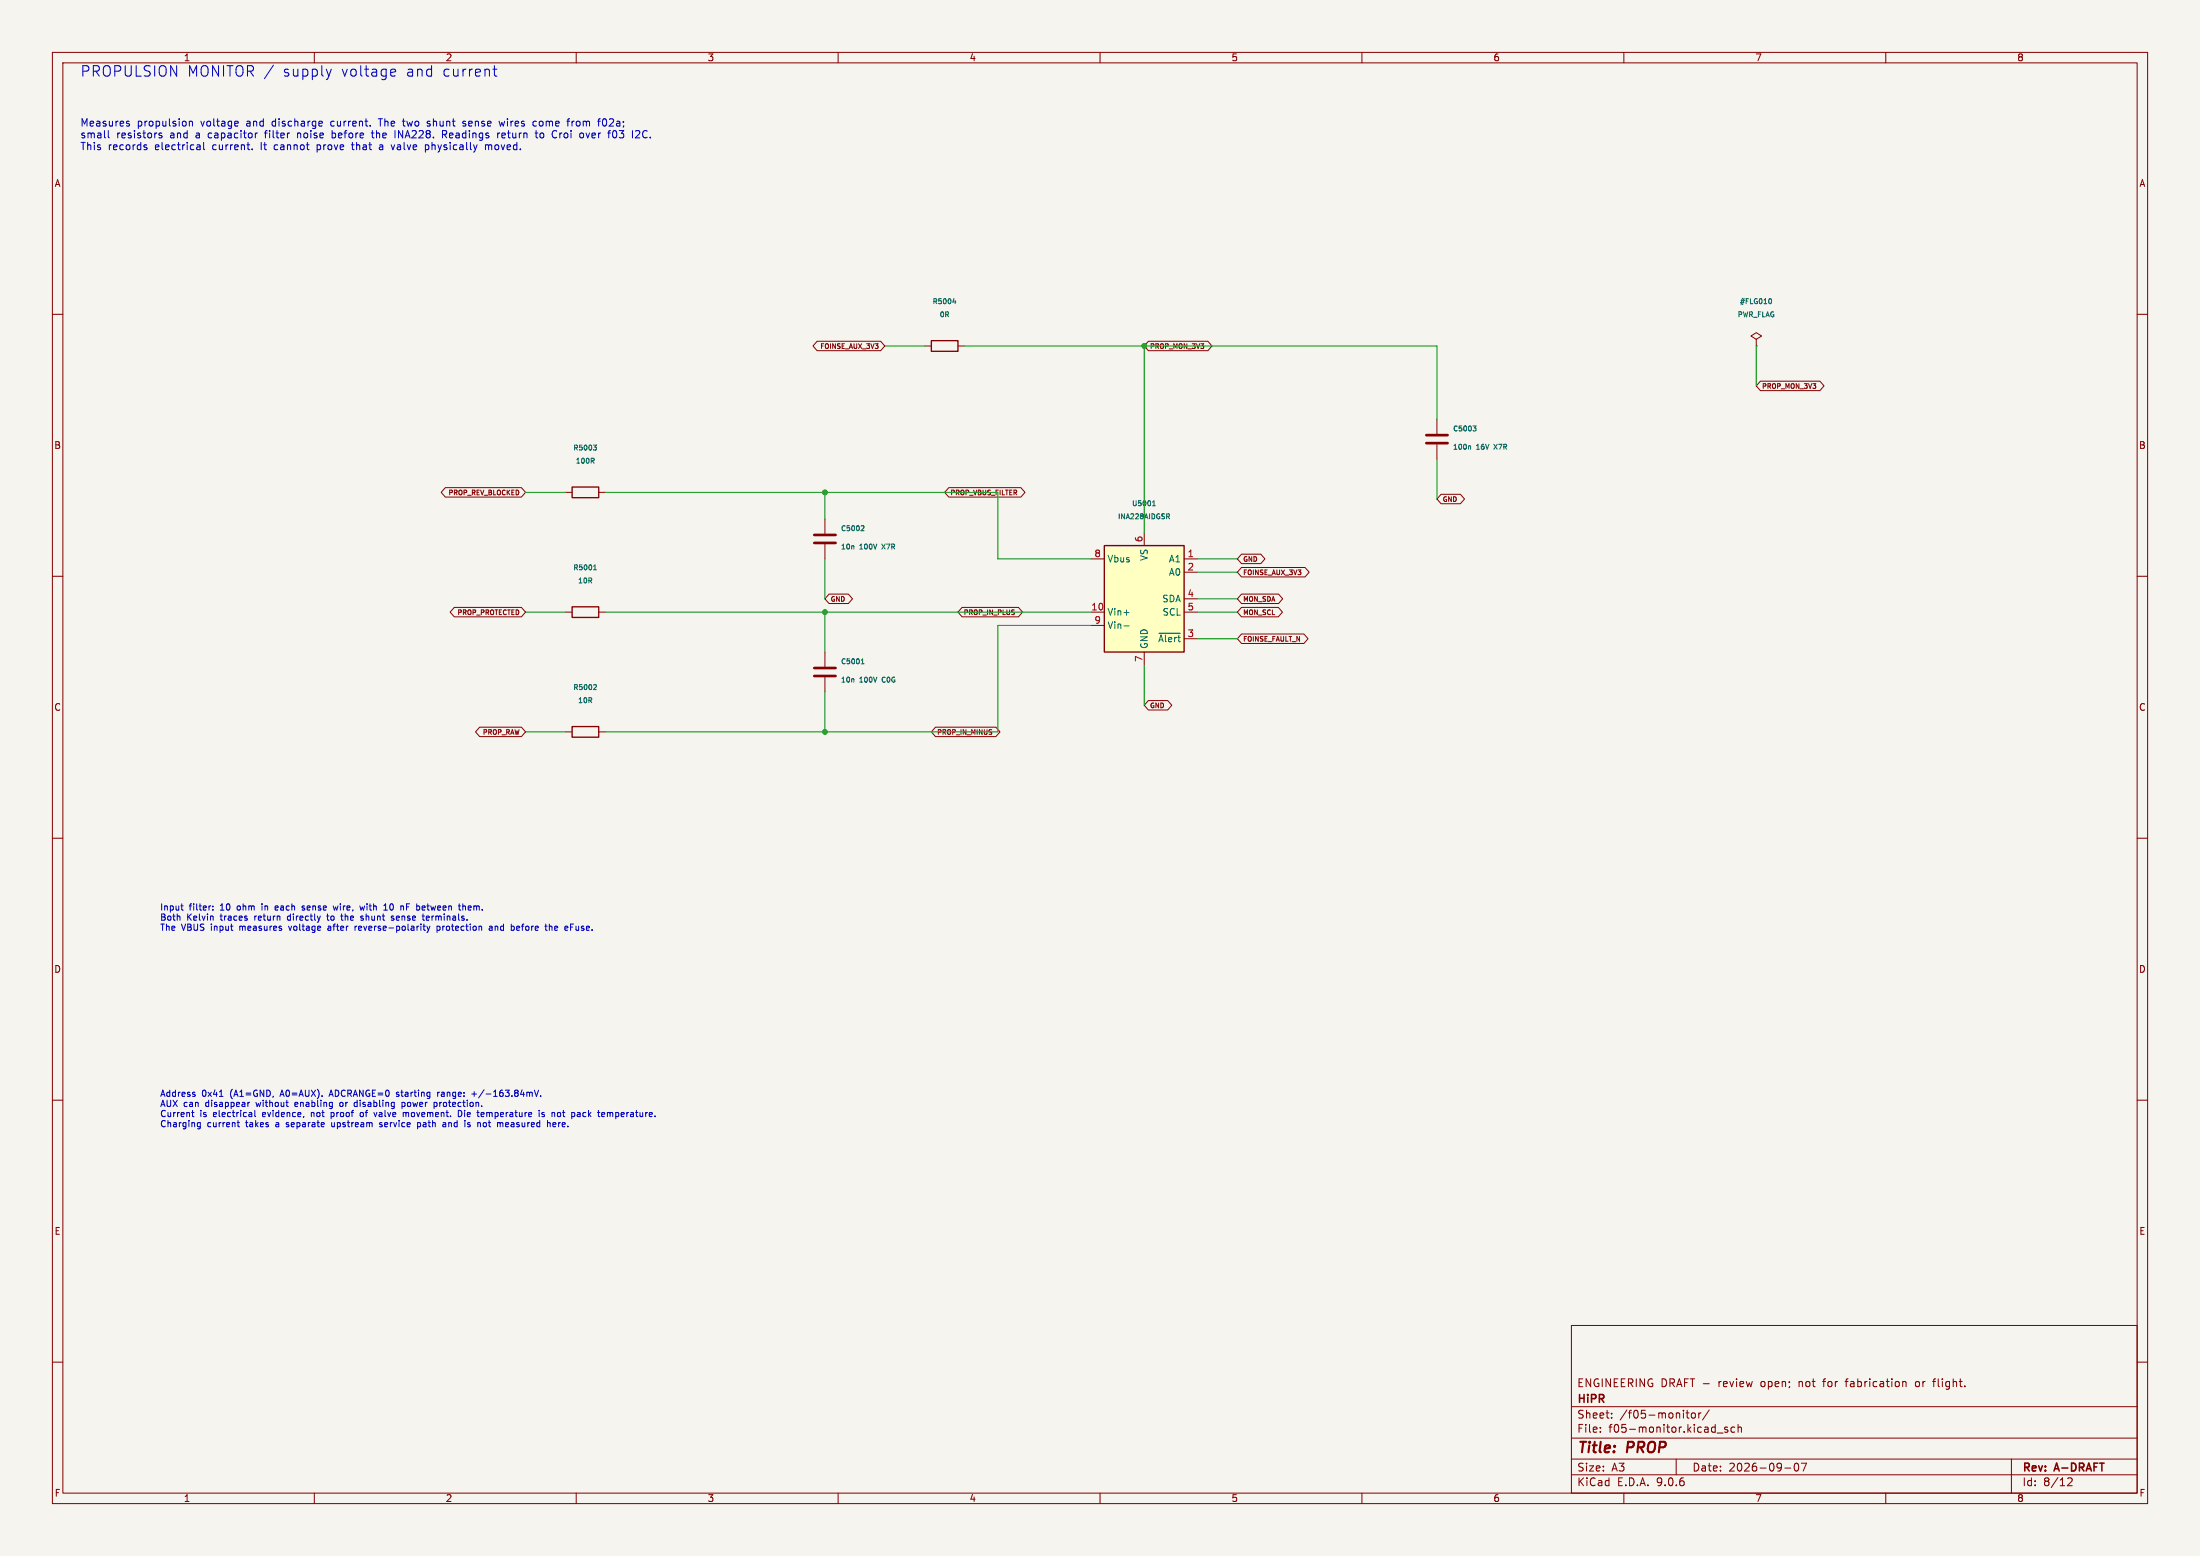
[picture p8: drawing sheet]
<svg xmlns="http://www.w3.org/2000/svg" width="420mm" height="297mm" viewBox="0 0 420 297" stroke-linecap="round" stroke-linejoin="round" font-family="sans-serif">
<path d="M0 0h420v297h-420z" fill="#f5f4ef" stroke="#f5f4ef" stroke-width=".19"/>
<g fill="none" stroke="#840000" stroke-width=".19">
<path d="M10 10h400v277h-400zM12 12h396v273h-396zM60 10v2M110 10v2M160 10v2M210 10v2M260 10v2M310 10v2M360 10v2M10 60h2M176.5 66h1.3M182.9 66h1.2"/>
<path d="M408 60h2M107.9 94h1.3M114.3 94h1.3M157.5 99.1v2.8M10 110h2M107.9 116.8h1.3M114.3 116.8h1.3M157.5 103.9v2.8M408 110h2M107.9 139.7h1.3M114.3 139.7h1.3M10 160h2"/>
<path d="M408 160h2M10 210h2M408 210h2M300 253h108v32h-108zM10 260h2M300 278.5h108M300 274.5h108M300 268.5h108M305.5 273.2v.2M305.5 272.5v.1M307.7 270.5v.2M307.7 269.8v.1"/>
<path d="M320 278.5v3M321.9 269.7h.5M322.1 269.2v1.3l.3 .2M323 269.8l.4-.1 .3 .3v.4l-.3 .3-.4-.1-.1-.2zM324.3 269.7v1M324.7 269.7l-.3 .1-.1 .2M326.3 269.1l-1.3 1.9M327.8 273.5h1.1M329.8 272.5l-.4-.1-.2 .2 .1 .2 .5 .2v.3h-.6M331.2 272.5l-.5-.1-.3 .3 .2 .6h.6M331.8 272.5l.2-.1 .4 .1v.9M331.8 271.9v1.5"/>
<path d="M342.7 279.4l.2-.1a.8 .8 0 0 1 .5 .7 .8 .8 0 0 1-.5 .8l-.2-.2-.2-.4zM343.9 279.3h1l-.7 1.5M352.2 263.7h.6M363.3 263.8h.5l.1 .9M365.9 263.7l-.2 .3v.4l.2 .3M368.9 263.7h.6M369.5 263.2l-.3 .2v1.3M384 278.5v6.5M408 260h2M60 285v2M110 285v2M160 285v2"/>
<path d="M210 285v2M260 285v2M300 281.5h108M310 285v2M340.7 280.2h1.2M360 285v2M394.7 282.2l.6-.1 .2 .1 .1 .3-.9 1.1h.9"/>
</g>
<path d="M155.4 102.1h4.1M155.4 103.6h4.1" fill="none" stroke="#840000" stroke-width=".51"/>
<path d="M181.9 57.7h.6M182.4 57.3v.7M113.1 88l.3 .4M113.3 85h.6l-.4 .3 .3 .1 .1 .3-.2 .2h-.3M113.4 87.6v.3M113.3 108.8h.6M113.4 108l.2-.2v1M164.5 100.4h.4l.1 .2-.6 .7h.6M113.5 130.7h.3l.1 .3-.6 .6h.6" fill="none" stroke="#006464" stroke-width=".19"/>
<path d="M177.8 65h5.1v2.1h-5.1zM109.2 93h5.1v2h-5.1zM109.2 115.8h5.1v2.1h-5.1zM109.2 138.7h5.1v2h-5.1z" fill="none" stroke="#840000" stroke-width=".25"/>
<path d="M210.8 104.1h15.3v20.4h-15.3z" fill="#ffffc2"/>
<path d="M210.8 104.1h15.3v20.4h-15.3z" fill="none" stroke="#840000" stroke-width=".25"/>
<g fill="none" stroke="#840000" stroke-width=".19">
<path d="M156 65.1h12.1l.8 .9-.8 .9h-12.1l-.8-.9zM219.2 65.1h11.4l.8 .9-.8 .9h-11.4l-.8-.9zM335.3 64.8l1-.7-1-.6-1 .6 1 .7v1.2M335.3 66h.1M336.1 72.8h11.3l.8 .9-.8 .9h-11.3l-.8-.9zM85 93.1h14.5l.8 .9-.8 .9h-14.5l-.8-.9zM181.1 93.1h13.8l.8 .9-.8 .9h-13.8l-.8-.9zM274.3 80v2.8M274.3 84.8v2.8M275.1 94.3h3.7l.8 1-.8 .9h-3.7l-.8-.9zM86.7 115.9h12.8l.8 .9-.8 .9h-12.8l-.8-.9zM158.3 113.4h3.7l.7 .9-.7 .9h-3.7l-.8-.9z"/>
<path d="M183.7 115.9h10.7l.8 .9-.8 .9h-10.7l-.8-.9zM208.3 106.7h2.5M208.3 116.8h2.5M208.3 119.4h2.5M218.4 101.6v2.5M226.1 106.7h2.5M226.1 116.8h2.5M226.1 109.2h2.5M226.1 114.3h2.5M237 115.9h7l.8 .9-.8 .9h-7l-.8-.9zM237 113.4h7.1l.8 .9-.8 .9h-7.1l-.8-.9zM237 105.8h3.7l.8 .9-.8 .9h-3.7l-.8-.9z"/>
<path d="M237 108.3h12.1l.8 .9-.8 .9h-12.1l-.8-.9zM91.6 138.8h7.9l.8 .9-.8 .9h-7.9l-.8-.9zM157.5 124.5v2.8M157.5 129.3v2.8M178.6 138.8h11.5l.8 .9-.8 .9h-11.5l-.8-.9zM218.4 124.5v2.5M219.2 133.7h3.7l.8 .9-.8 .9h-3.7l-.8-.9zM226.1 121.9h2.5M237 121h11.9l.8 .9-.8 .9h-11.9l-.8-.9z"/>
</g>
<path d="M338 57a.59 .59 0 0 1 0 1M220 96.5h.6M220 95.9l.3-.3v.9M222.9 98.6l.4 .4M223.2 98.1v.4M280.5 85.1l.3 .2v.5M281.2 81.3h.6l-.3 .4 .2 .1 .1 .3-.2 .2h-.3M214.6 116.9h.9M214.6 119.5h.9M164.4 126.7h.6M164.5 126l.2-.2v.9M221.2 120.9h4.1" fill="none" stroke="#006464" stroke-width=".19"/>
<path d="M272.3 83.1h4.1M272.3 84.6h4.1M155.4 127.5h4.1M155.4 129h4.1" fill="none" stroke="#840000" stroke-width=".51"/>
<g fill="none" stroke="#009600" stroke-width=".19">
<path d="M168.9 66h7.6M184.1 66h90.2v14M218.4 66v35.6M335.3 66v7.7M100.3 94h7.6M115.6 94h74.9v12.7h17.8M157.5 94v5.1M274.3 87.6v7.7M100.3 116.8h7.6M115.6 116.8h92.7M157.5 106.7v7.6M157.5 116.8v7.7"/>
<path d="M208.3 119.4h-17.8v20.3h-74.9M228.6 114.3h7.6M228.6 106.7h7.6M228.6 116.8h7.6M228.6 109.2h7.6M100.3 139.7h7.6M157.5 132.1v7.6M218.4 127v7.6M228.6 121.9h7.6"/>
</g>
<g fill="none" stroke="#0000c2" stroke-width=".19">
<path d="M52.2 12.4l-1.7 2.6M63.2 13.2l-.4 1.3M74.9 13.2l.5 .1 .1 .4-.9 .2M75.4 14.4l-.5 .1M94.1 13.2h.8M94.4 12.5v1.8l.1 .1 .4 .1M20.7 24.9v1.2l.2 .2M24.3 23.6l.4 .1v.2l-.2 .2h-.2M24.3 23.1l.4 .1M27.7 28.1l.3 .1 .1 .2-.2 .2h-.3M27.7 27.6l.3 .1M30.4 25.5v.3l.5 .1v.2l-.2 .2h-.4"/>
<path d="M36.1 23.3l.2-.2 .4 .1v.9M36.1 23.1v1M37.7 27.6h.3l.2 .2v.8M38.2 28.5l-.5 .1M38.2 28h-.5M38.9 27.2v1.2l.2 .2M45.3 23.1l.2 .4-.7 .1M45.4 24l-.1 .1M48.1 28.4v.2M48.7 25.4v.9M49.1 25.4l-.4 .3M56.8 25.4v.9"/>
<path d="M60.5 27.6v1.4M60.5 28.5l.2 .1M60.7 27.6l-.2 .1M61.1 23.1l.4 .1v.3l-.6 .1M61.5 24l-.4 .1M63.4 26.3h.4M63.4 24.9v1.4M63.8 25.4l-.4 .1M67.1 27.6h.5M67.3 27.2v1.2l.2 .2M70.9 25.4h.5M71.1 24.9v1.2l.3 .2"/>
<path d="M72.2 22.7h.8M72.9 27.6l-.4 .1M72.9 28h-.3l-.2 .2 .1 .3 .4 .1M75.3 27.6l-.3 1M75.4 24.9v1.4M76.8 23.1h.5M77 22.7v1.2l.2 .2M81.2 27.7l.4-.1 .3 .3-.2 .6h-.5M81.2 27.6v1.4M81.5 24h.6M82.1 23.2l-.4-.1-.2 .2 .1 .2 .5 .2M84.5 24.9v1.4"/>
<path d="M84.8 25.7l.5 .6M85.2 25.1l.1 .3-.2 .2-.6 .1M88.9 23.2l-.4-.1-.2 .2 .1 .2 .5 .2v.3h-.6M92.7 27.6v1M93.2 27.7l.1 .1M93.3 27.8v.8M93.3 27.7v.1M95 25.4v.9M95.3 23.1l.2 1 .3-.7 .3 .7 .2-1M95.4 25.4l-.4 .3M96 25.4l-.2 .2v.5l.2 .2M96.5 25.7l-.7 .2"/>
<path d="M101.9 24h.5M101.9 23.2h.5M102.1 25.4h.6M102.3 24.9v1.2l.4 .2M103.5 25.4l-.3 .1-.1 .2v.5l.4 .1M106.3 26.2l-.1 .1M108.2 23.1h.5M108.7 22.7l-.3 .2M109.2 23.1v1M109.5 23.1l-.3 .3M111.9 25.4l.3 .9M114.1 23.1h.5"/>
<path d="M114.5 22.7h.1M115.6 22.7h-.1a.75 .75 0 0 0-.5 .7 .75 .75 0 0 0 .5 .7l.1-.1M117.7 25.2v.9l-.3 .2h-.3M121.5 24.9l.5 .1 .1 .3-.8 1h.8M34.5 172.9h.5M34.7 173.5l.3 .2M40.1 172.9h.1M40.6 173.6v.1M40.6 173v.1M50 172.5v.1M50 172.9v.8M52.9 172.9l-.4 .2 .1 .6h.3"/>
<path d="M53.1 173.2l-.6 .1M54.9 175v.5M55.1 176.8l.3 .8M57.7 173.7h.4M58.1 173l-.3-.1-.1 .2v.2l.4 .1M62.4 174.9h.4M62.5 174.5v1l.2 .2M63 176.8h-.4M63 177.1h-.2l-.2 .2v.2l.4 .1M63.6 172.9l.2 .8 .3-.6 .2 .6 .2-.8M65.2 174.5v1l.3 .2M67.8 176.8v.8"/>
<path d="M68.1 176.8l-.3 .2M68.7 172.9l.2 .8 .3-.6 .2 .6 .2-.8M68.9 174.9h.4M68.9 175.2l.4 .1 .1 .2-.2 .2-.3-.1M73.3 173.7h.7M73.5 172.7l.1-.2v1.2M74.5 172.6l-.1 .4 .1 .6M74.7 175.1l.5 .3-.2 .3-.3-.1M75.2 174.9h-.3l-.2 .1M77.6 173.1h.4M78.2 172.5h-.6v1.2M80.8 172.9l.3 .1"/>
<path d="M80.8 174.5v1M80.8 176.8h.4M80.9 176.4v1l.3 .2M81.1 173.7h-.3M81.2 173.2l-.6 .1M81.5 176.8l.3 .8M81.8 174.9l-.4 .1v.6l.4 .1M81.8 177.6l-.3 .4M82 175.1l-.6 .2M82.1 176.8l-.3 .8M83.4 176.8v1.2M83.4 176.8h.4l.2 .2-.1 .5h-.5"/>
<path d="M88.4 173h.4l.1 .7M88.4 172.5v1.2M93.4 176.8h.5l.1 .8M94 177.1l-.6 .2 .2 .3 .4-.1M98.1 176.8l.1 .2-.1 .5M98.7 176.8v.7M99.2 177.1l-.6 .1M104 176.8h.5M104.4 177.6h.1M104.9 176.9l.4-.1 .1 .8M104.9 176.4v1.2M108.9 177h.4"/>
<path d="M109.5 176.4h-.6v1.2M36.6 212.3h.4M36.8 211.9v1.1l.2 .1M37.1 208.9l.2 .2-.2 .2M37.1 208.5h.1M37.7 215h.5M38.2 214.3v.9l-.2 .3-.3-.1M38.2 214.3l-.5 .1M41.9 209.3h.7M45.3 214.3h.4M45.4 213.9v1l.3 .2M47.3 210.4v.8"/>
<path d="M47.4 210.5l-.1 .1M47.9 212.3l.2 .2v.6M48.1 213.1h-.4M48.1 212.6l-.4 .1M48.6 211.9v1.1l.2 .1M54.6 215l.2 .1M54.7 214.3v.3M56.3 210.6l.1 .6M56.9 210.7l-.6 .1M59.4 212.3v.8M63.2 208.1l-.4 1.2M63.2 213.1h.4"/>
<path d="M63.2 212.3v1.2M63.3 214.3v.6l.4 .2M65.3 210.4l-.4 .2v.5l.4 .1M67.7 211.1l.4 .1M68.1 210.4l-.4 .1M68.8 212.5v.5l.5 .1M72 212.3l-.3 .8M72.5 215h.4M72.9 214.3h-.3l-.1 .1v.2l.4 .1M75.7 209.2l.3 .1M76 208.5l-.3 .2v.1l.3 .1M76.8 210.4v1.2"/>
<path d="M77 212.4h.4M77.3 210.5v.6l-.5 .1M77.5 212.5v.6M79.7 214.3h.4l.2 .2-.1 .5h-.5M79.7 214.3v1.2M83 210.4l.3 .1 .1 .1v.5l-.4 .1M83.6 208.5v.8M83.9 208.5l-.3 .2M84.6 215h.5M84.6 214.3h.4l.1 .8M85.1 214.6l-.5 .1M87.5 211.9v1.2l.6-.1 .1-.5"/>
<path d="M89.7 214.3h-.3l-.1 .1v.2l.4 .1v.3h-.4M90.1 208.8h.9M90.5 208.4v.9M92.4 213.1h-.4M92.4 212.5v.1l-.6 .1M92.5 214.3l-.3 .2v.3l.4 .3M96 214.4v.7M102 208.1l.4 1.2 .4-1.2M102.9 211.9v.2M102.9 212.3v.8M103.2 209.2v.1M103.9 212.4l-.3-.1-.2 .2 .1 .2 .4 .1v.3h-.5"/>
<path d="M104.9 214.3l.1 .1v.7M105.6 214.7l.5-.1v-.3h-.4l-.1 .1v.6h.5M106.6 212.3l.4 .3v.4l-.4 .1M110.4 212.3l.4 .2v.6M110.8 213.1h-.4M110.8 212.6l-.4 .1M116 212.3v.8M116.4 212.4l-.4 .1"/>
</g>
<g fill="#009600" stroke="#009600" stroke-width=".19">
<circle cx="157.5" cy="94" r=".46"/>
<circle cx="218.4" cy="66" r=".46"/>
<circle cx="157.5" cy="139.7" r=".46"/>
<circle cx="157.5" cy="116.8" r=".46"/>
</g>
<g font-size="2.8" fill="#0000c2">
<text x="15.2" y="14.9">PROPULSION</text>
<text x="35.7" y="14.9">MONITOR /</text>
<text x="54" y="14.9">supply</text>
<text x="65.2" y="14.9">voltage</text>
<text x="77.6" y="14.9">and</text>
<text x="84.6" y="14.9">current</text>
</g>
<g font-size="2.8" fill="#840000">
<text x="301" y="277.9">Title:</text>
<text x="310.6" y="277.9">PROP</text>
</g>
<g font-size="2.1" fill="#840000">
<text x="301" y="268.2">HiPR</text>
<text x="301" y="265">ENGINEERING DRAFT -</text>
<text x="328.2" y="265">review</text>
<text x="336.4" y="265">open;</text>
<text x="343.8" y="265">not</text>
<text x="348.6" y="265">for</text>
<text x="353.1" y="265">fabrication</text>
<text x="366.5" y="265">or</text>
<text x="370.1" y="265">flight.</text>
<text x="301" y="273.7">File:</text>
<text x="301" y="271">Sheet:</text>
<text x="307.1" y="273.7">f05-monitor.kicad_sch</text>
<text x="309.2" y="271">/f05-monitor/</text>
<text x="301" y="281.1">Size:</text>
<text x="307.6" y="281.1">A3</text>
<text x="323" y="281.1">Date:</text>
<text x="330" y="281.1">2026-09-07</text>
<text x="386" y="281.3">Rev:</text>
<text x="392.4" y="281.3">A-DRAFT</text>
<text x="301" y="283.9">KiCad</text>
<text x="308.7" y="283.9">E.D.A.</text>
<text x="316.3" y="283.9">9.0.6</text>
<text x="386" y="283.9">Id:</text>
<text x="390.1" y="283.9">8/12</text>
</g>
<g font-size="1.9" fill="#0000c2">
<text x="15.2" y="24.5">Measures</text>
<text x="15.2" y="26.7">small</text>
<text x="15.2" y="29">This</text>
<text x="20.6" y="29">records</text>
<text x="22.2" y="26.7">resistors</text>
<text x="26.2" y="24.5">propulsion</text>
<text x="29.7" y="29">electrical</text>
<text x="32.5" y="26.7">and</text>
<text x="37.6" y="26.7">a</text>
<text x="38.4" y="24.5">voltage</text>
<text x="40.1" y="26.7">capacitor</text>
<text x="40.8" y="29">current.</text>
<text x="47.2" y="24.5">and</text>
<text x="50.1" y="29">It</text>
<text x="51.1" y="26.7">filter</text>
<text x="52.3" y="24.5">discharge</text>
<text x="52.9" y="29">cannot</text>
<text x="57.4" y="26.7">noise</text>
<text x="61.2" y="29">prove</text>
<text x="63.7" y="24.5">current.</text>
<text x="64.2" y="26.7">before</text>
<text x="68.1" y="29">that</text>
<text x="72.1" y="26.7">the</text>
<text x="73" y="24.5">The</text>
<text x="73.5" y="29">a</text>
<text x="76" y="29">valve</text>
<text x="76.6" y="26.7">INA228.</text>
<text x="77.8" y="24.5">two</text>
<text x="82.5" y="29">physically</text>
<text x="82.6" y="24.5">shunt</text>
<text x="85.8" y="26.7">Readings</text>
<text x="89.6" y="24.5">sense</text>
<text x="94.2" y="29">moved.</text>
<text x="96.5" y="26.7">return</text>
<text x="96.7" y="24.5">wires</text>
<text x="103.3" y="24.5">come</text>
<text x="104" y="26.7">to</text>
<text x="107.3" y="26.7">Croi</text>
<text x="110.1" y="24.5">from</text>
<text x="112.8" y="26.7">over</text>
<text x="116.1" y="24.5">f02a;</text>
<text x="118.4" y="26.7">f03</text>
<text x="123.1" y="26.7">I2C.</text>
</g>
<g font-size="1.8" fill="#840000">
<text x="35" y="11.9">1</text>
<text x="85" y="11.9">2</text>
<text x="135" y="11.9">3</text>
<text x="185" y="11.9">4</text>
<text x="235" y="11.9">5</text>
<text x="285" y="11.9">6</text>
<text x="335" y="11.9">7</text>
<text x="385" y="11.9">8</text>
<text x="10.3" y="35.9">A</text>
<text x="408.3" y="35.9">A</text>
<text x="10.3" y="85.9">B</text>
<text x="408.2" y="85.9">B</text>
<text x="10.3" y="135.9">C</text>
<text x="408.2" y="135.9">C</text>
<text x="10.3" y="185.9">D</text>
<text x="408.2" y="185.9">D</text>
<text x="10.3" y="235.9">E</text>
<text x="408.3" y="235.9">E</text>
<text x="10.3" y="285.9">F</text>
<text x="35" y="286.9">1</text>
<text x="85" y="286.9">2</text>
<text x="135" y="286.9">3</text>
<text x="185" y="286.9">4</text>
<text x="235" y="286.9">5</text>
<text x="285" y="286.9">6</text>
<text x="335" y="286.9">7</text>
<text x="385" y="286.9">8</text>
<text x="408.3" y="285.9">F</text>
</g>
<g font-size="1.8" fill="#a90000">
<text x="208.8" y="106.4">8</text>
<text x="218.2" y="103.6" transform="rotate(-90 218.2 103.6)">6</text>
<text x="226.6" y="106.4">1</text>
<text x="226.6" y="109">2</text>
<text x="208.2" y="116.6">10</text>
<text x="208.8" y="119.1">9</text>
<text x="226.6" y="114">4</text>
<text x="226.6" y="116.6">5</text>
<text x="226.6" y="121.7">3</text>
<text x="218.2" y="126.4" transform="rotate(-90 218.2 126.4)">7</text>
</g>
<g font-size="1.8" fill="#006464">
<text x="211.3" y="107.5">Vbus</text>
<text x="219.3" y="107.1" transform="rotate(-90 219.3 107.1)">VS</text>
<text x="223.1" y="107.5">A1</text>
<text x="223.1" y="110.1">A0</text>
<text x="211.3" y="117.7">Vin+</text>
<text x="221.8" y="115.2">SDA</text>
<text x="221.8" y="117.7">SCL</text>
<text x="211.3" y="120.2">Vin-</text>
<text x="219.3" y="124" transform="rotate(-90 219.3 124)">GND</text>
<text x="221" y="122.8">~{Alert}</text>
</g>
<g font-size="1.7" fill="#0000c2">
<text x="30.5" y="174.1">Input</text>
<text x="30.5" y="176.1">Both</text>
<text x="30.5" y="178">The</text>
<text x="34.6" y="178">VBUS</text>
<text x="35.7" y="176.1">Kelvin</text>
<text x="36.1" y="174.1">filter:</text>
<text x="40.4" y="178">input</text>
<text x="42.2" y="174.1">10</text>
<text x="42.2" y="176.1">traces</text>
<text x="45.6" y="174.1">ohm</text>
<text x="46" y="178">measures</text>
<text x="48.9" y="176.1">return</text>
<text x="50.5" y="174.1">in</text>
<text x="53.3" y="174.1">each</text>
<text x="55.4" y="176.1">directly</text>
<text x="55.7" y="178">voltage</text>
<text x="58.6" y="174.1">sense</text>
<text x="63.2" y="176.1">to</text>
<text x="63.3" y="178">after</text>
<text x="64.9" y="174.1">wire,</text>
<text x="66.1" y="176.1">the</text>
<text x="68.7" y="178">reverse-polarity</text>
<text x="70.1" y="176.1">shunt</text>
<text x="70.2" y="174.1">with</text>
<text x="74.9" y="174.1">10</text>
<text x="76.1" y="176.1">sense</text>
<text x="78.3" y="174.1">nF</text>
<text x="81.6" y="174.1">between</text>
<text x="82.3" y="176.1">terminals.</text>
<text x="84.6" y="178">protection</text>
<text x="89.9" y="174.1">them.</text>
<text x="94.8" y="178">and</text>
<text x="99.2" y="178">before</text>
<text x="106" y="178">the</text>
<text x="109.9" y="178">eFuse.</text>
<text x="30.5" y="209.7">Address</text>
<text x="38.5" y="209.7">0x41</text>
<text x="44.1" y="209.7">(A1=GND,</text>
<text x="53.9" y="209.7">A0=AUX).</text>
<text x="63.5" y="209.7">ADCRANGE=0</text>
<text x="76.4" y="209.7">starting</text>
<text x="84.5" y="209.7">range:</text>
<text x="91.2" y="209.7">+/-163.84mV.</text>
<text x="30.5" y="211.6">AUX can</text>
<text x="30.5" y="213.6">Current</text>
<text x="30.5" y="215.5">Charging</text>
<text x="38.2" y="213.6">is</text>
<text x="39.4" y="211.6">disappear</text>
<text x="39.6" y="215.5">current</text>
<text x="40.9" y="213.6">electrical</text>
<text x="47.1" y="215.5">takes</text>
<text x="49.2" y="211.6">without</text>
<text x="50.4" y="213.6">evidence,</text>
<text x="53" y="215.5">a</text>
<text x="55.2" y="215.5">separate</text>
<text x="56.8" y="211.6">enabling</text>
<text x="59.9" y="213.6">not</text>
<text x="63.9" y="213.6">proof</text>
<text x="64" y="215.5">upstream</text>
<text x="65.6" y="211.6">or</text>
<text x="68.6" y="211.6">disabling</text>
<text x="69.7" y="213.6">of</text>
<text x="72.6" y="213.6">valve</text>
<text x="73.4" y="215.5">service</text>
<text x="77.9" y="211.6">power</text>
<text x="78.3" y="213.6">movement.</text>
<text x="80.9" y="215.5">path</text>
<text x="84.2" y="211.6">protection.</text>
<text x="85.9" y="215.5">and</text>
<text x="89.1" y="213.6">Die</text>
<text x="90.3" y="215.5">is</text>
<text x="93" y="215.5">not</text>
<text x="93" y="213.6">temperature</text>
<text x="97" y="215.5">measured</text>
<text x="104.9" y="213.6">is</text>
<text x="106.7" y="215.5">here.</text>
<text x="107.6" y="213.6">not</text>
<text x="111.6" y="213.6">pack</text>
<text x="116.9" y="213.6">temperature.</text>
</g>
<g font-size="1.3" fill="#006464">
<text x="177.9" y="58.2">R5004</text>
<text x="332" y="58.2">#FLG010</text>
<text x="179.3" y="60.7">0R</text>
<text x="331.6" y="60.7">PWR_FLAG</text>
<text x="277.3" y="82.5">C5003</text>
<text x="109.3" y="86.2">R5003</text>
<text x="109.8" y="88.7">100R</text>
<text x="277.3" y="86">100n</text>
<text x="281.8" y="86">16V</text>
<text x="285.4" y="86">X7R</text>
<text x="160.4" y="101.6">C5002</text>
<text x="213.3" y="99.3">INA228AIDGSR</text>
<text x="216" y="96.8">U5001</text>
<text x="160.4" y="105.1">10n</text>
<text x="164.1" y="105.1">100V</text>
<text x="168.6" y="105.1">X7R</text>
<text x="109.3" y="109">R5001</text>
<text x="110.2" y="111.5">10R</text>
<text x="109.3" y="131.9">R5002</text>
<text x="160.4" y="127">C5001</text>
<text x="160.4" y="130.5">10n</text>
<text x="164.1" y="130.5">100V</text>
<text x="168.6" y="130.5">C0G</text>
<text x="110.2" y="134.4">10R</text>
</g>
<g font-size="1.3" fill="#840000">
<text x="156.4" y="66.8">FOINSE_AUX_3V3</text>
<text x="219.5" y="66.8">PROP_MON_3V3</text>
<text x="336.3" y="74.4">PROP_MON_3V3</text>
<text x="85.5" y="94.7">PROP_REV_BLOCKED</text>
<text x="181.4" y="94.7">PROP_VBUS_FILTER</text>
<text x="275.3" y="96">GND</text>
<text x="237.2" y="107.4">GND</text>
<text x="237.2" y="110">FOINSE_AUX_3V3</text>
<text x="87.2" y="117.6">PROP_PROTECTED</text>
<text x="158.5" y="115">GND</text>
<text x="183.9" y="117.6">PROP_IN_PLUS</text>
<text x="237.2" y="117.6">MON_SCL</text>
<text x="237.2" y="115">MON_SDA</text>
<text x="237.2" y="122.7">FOINSE_FAULT_N</text>
<text x="219.5" y="135.4">GND</text>
<text x="92" y="140.4">PROP_RAW</text>
<text x="178.8" y="140.4">PROP_IN_MINUS</text>
</g>
</svg>
